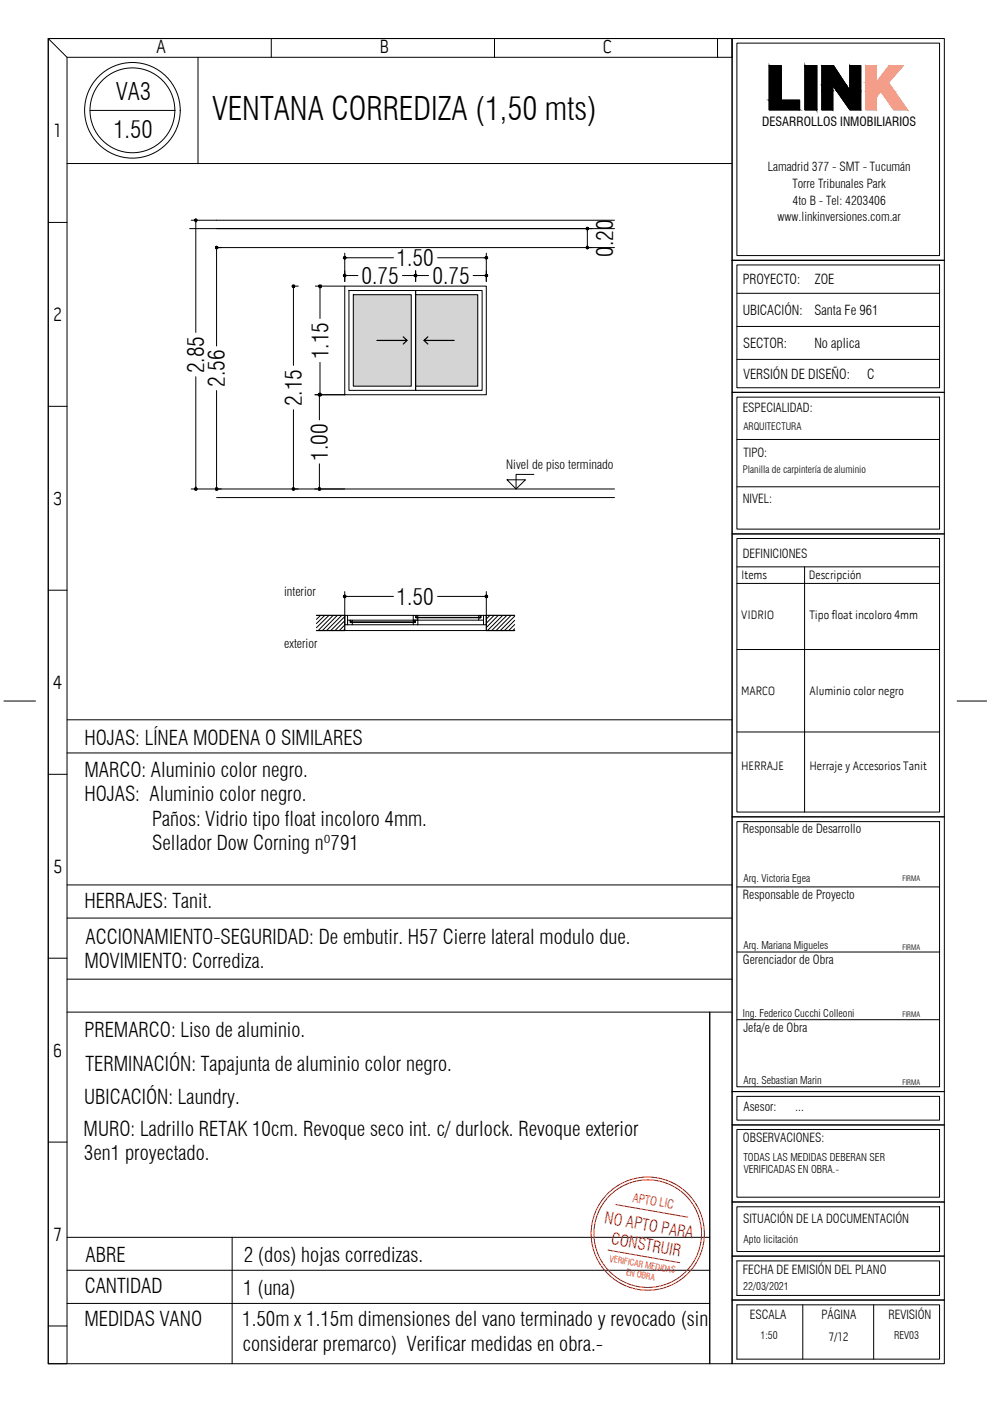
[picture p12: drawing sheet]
<svg xmlns="http://www.w3.org/2000/svg" width="210mm" height="297mm" viewBox="0 0 210 297" stroke-linecap="round" stroke-linejoin="round" font-family="sans-serif">
<g fill="none" stroke="#000" stroke-width=".21">
<path d="M10.2 8.2v280.9h4v-277M10.2 8.2h145v280.9h-145zM10.2 8.2h145v3.9h-141zM42 12.1v22.6M57.5 8.2v3.9M104.8 8.2v3.9M152.1 8.2v3.9M155.2 8.2h45v280.9h-45zM156.2 9.1h43v45.1h-43zM14.2 34.7h141M10.2 47.2h4M155.2 55.2h45"/>
<path d="M156.2 56.2h43v26h-43zM200.2 55.2h-45h45M156.2 76.2h43M156.2 69.2h43M156.2 62.2h43M10.2 86.1h4M155.2 83.2h45M156.2 84.2h43v28h-43zM156.2 93.2h43M155.2 113.2h45M156.2 114.2h43v58h-43zM156.2 103.2h43"/>
<path d="M10.2 125.1h4M156.2 120.2h43M156.2 137.7h43M156.2 123.7h43M170.6 120.2v52M.8 148.6h6.7M14.2 152.6h141M14.2 159.6h141M156.2 155.2h43M202.9 148.6h6.3M10.2 164.2h4M155.2 173.2h45"/>
<path d="M156.2 174.2h43v56.2h-43zM14.2 187.6h141M14.2 194.6h141M156.2 188h43M10.2 203.2h4M14.2 207.6h141M14.2 214.6h141M150.5 214.6v74.5M156.2 201.8h43M156.2 216.2h43M155.2 238.5h45M155.2 231.4h45"/>
<path d="M156.2 239.5h43v14.3h-43zM156.2 232.5h43v5h-43zM10.2 242.1h4M155.2 254.8h45M156.2 255.9h43v9.4h-43zM14.2 262.3h136.3M14.2 269.3h136.3M14.2 276.4h136.3M49.2 262.3v26.8M155.2 266.3h45M155.2 275.6h45M156.2 267.3h43v7.4h-43z"/>
<path d="M156.2 276.6h43v11.6h-43zM170.2 276.6v11.6M185.2 276.6v11.6M10.2 281.1h4"/>
</g>
<!-- layer: LINK MARCA -->
<g fill="#f49a7c" stroke="#f49a7c" stroke-width=".21">
<path d="M188.5 13.9l-.1 3.5 3.1-3.5zM188.5 13.9l-.1 3.5h-2.6z"/>
<path d="M183.6 13.9l2.2 3.5v-3.5zM183.6 13.9l2.2 3.5h-2.2z"/>
<path d="M183.6 17.4h4.8zM183.6 17.4l4.8 .1z"/>
<path d="M183.6 17.5l6.1 1.9-1.3-1.9zM183.6 17.5l6.1 1.9h-6.1z"/>
<path d="M183.6 19.4l2.2 1.1 1-1.1zM183.6 19.4l2.2 1.1h-2.2z"/>
<path d="M186.8 19.4l5.6 3.9-2.7-3.9zM186.8 19.4l5.6 3.9h-2.9z"/>
<path d="M183.6 20.5l2.2 2.8v-2.8zM183.6 20.5l2.2 2.8h-2.2z"/>
</g>
<path d="M183.6 13.9h2.2v3.5l2.7-3.5h3l-3.1 3.6 4 5.8h-2.9l-2.7-3.9-1 1.1v2.8h-2.2z" fill="none" stroke="#f49a7c" stroke-width=".21"/>
<path d="M163.1 13.9h2.5v7.4h3.9v2h-6.4zM170.7 13.9h2.5v9.4h-2.5zM174.3 13.9h2.4l3.5 5.3v-5.3h2.3v9.4h-2.3l-3.6-5.2v5.2h-2.3z" fill="none" stroke="#000" stroke-width=".21"/>
<g fill="#000" stroke="#000" stroke-width=".21">
<path d="M163.1 13.9l2.5 7.4v-7.4zM163.1 13.9l2.5 7.4h-2.5z"/>
<path d="M170.7 13.9l2.5 9.4v-9.4zM170.7 13.9l2.5 9.4h-2.5z"/>
<path d="M174.3 18.1l2.3 1.1v-1.1zM174.3 18.1l2.3 1.1h-2.3z"/>
<path d="M174.3 19.2l2.3 4.1v-4.1zM174.3 19.2l2.3 4.1h-2.3z"/>
<path d="M174.3 13.9l5.1 4.2-2.7-4.2zM174.3 13.9l5.1 4.2h-5.1z"/>
<path d="M176.6 18.1l3.6 1.1-.8-1.1zM176.6 18.1l3.6 1.1h-2.8z"/>
<path d="M180.2 13.9l2.3 5.3v-5.3zM180.2 13.9l2.3 5.3h-2.3z"/>
<path d="M177.4 19.2l5.1 4.1v-4.1zM177.4 19.2l5.1 4.1h-2.3z"/>
<path d="M163.1 21.3l6.4 2v-2zM163.1 21.3l6.4 2h-6.4z"/>
</g>
<!-- layer: A-CARPINTERIAS -->
<g fill="none" stroke="#000" stroke-width=".21">
<path d="M40.2 48.5h90.1M45.9 52.5h84.4M45.9 46.7h84.4M73.1 60.7h30v23h-30zM74 61.6h14.1v21.2h-14.1zM74.9 62.5h12.3v19.4h-12.3zM88.1 61.6h14.1v21.2h-14.1zM88.1 62.5h13.2v19.4h-13.2zM45.9 105.5h84.4M45.9 103.7h84.4M68 130.5l-.9 .8M68.9 130.5l-1.8 1.7"/>
<path d="M69.8 130.5l-2.7 2.6M70.6 130.5l-3.1 3.2M71.5 130.5l-3.1 3.2M72.5 130.5l-3.3 3.2M73.1 130.7l-3 3M73.1 131.6l-2.1 2.1M73.1 132.5l-1.1 1.2M73.1 133.4l-.3 .3M103.9 130.5l-.8 .7M104.8 130.5l-1.7 1.6M105.6 130.5l-2.5 2.6M106.6 130.5l-3.2 3.2"/>
<path d="M107.5 130.5l-3.2 3.2M108.4 130.5l-3.2 3.2M109.1 130.6l-3 3.1M109.1 131.5l-2.1 2.2M109.1 132.4l-1.2 1.3M109.1 133.3l-.4 .4"/>
</g>
<!-- layer: COTAS -->
<g fill="none" stroke="#000" stroke-width=".21">
<path d="M40.5 46.7h5.4M41.5 47.2v23.3M45.9 52.5h1M45.9 53v20.4M73.1 53.7v6M73.6 54.7h9.8M73.6 58.4h2.3M85.3 58.4h2.3M88.1 57.4v2.3M88.6 58.4h2.3M92.8 54.7h9.8M100.3 58.4h2.3"/>
<path d="M103.1 53.7v6M124.5 52.5h1M124.5 48.5h1M124.5 49v3M41.5 79.9v23.3M62.2 60.7h1M62.2 61.2v16.3M66.9 60.7h6.2M67.8 61.2v6.3M67.8 76.8v6.4M45.9 82.8v20.4M62.2 86.9v16.3"/>
<path d="M66.7 83.7h6.4M67.7 84.2v4.8M67.7 98.3v4.9M40.5 103.7h6.4M62.2 103.7h1M66.7 103.7h6.4M73.1 125.4v5.1M73.6 126.4h9.8M92.8 126.4h9.8M103.1 125.4v5.1"/>
</g>
<!-- layer: 0 -->
<g fill="#000" stroke="#000" stroke-width=".21">
<path d="M41.3 46.9h.2v-.2zM41.5 46.7l.2 .2h-.2zM41.5 46.7l.2 .2 .1-.2z"/>
<path d="M41.3 46.5l.2 .2v-.3zM41.3 46.5l.2 .2h-.2zM41.3 46.7v.2l.2-.2z"/>
<path d="M41.7 46.5l-.2 .2h.3zM41.5 46.4l.2 .1-.2 .2z"/>
<path d="M45.7 52.7h.2v-.2zM45.9 52.5l.2 .2h-.2zM45.9 52.5l.2 .2 .1-.2z"/>
<path d="M45.7 52.3l.2 .2v-.3zM45.7 52.3l.2 .2h-.2zM45.7 52.5v.2l.2-.2z"/>
<path d="M45.9 52.5h.3l-.1-.2zM45.9 52.2l.2 .1-.2 .2z"/>
<path d="M72.8 54.7l.1 .1 .2-.1zM72.9 54.8l.2-.1v.2zM73.1 54.7v.2l.2-.1z"/>
<path d="M72.8 58.4l.1 .2 .2-.2zM72.9 58.6l.2-.2v.3zM73.1 58.4v.3l.2-.1z"/>
<path d="M72.9 54.5l.2 .2v-.3zM72.9 54.5l.2 .2h-.3z"/>
<path d="M72.9 58.3l.2 .1v-.2zM72.9 58.3l.2 .1h-.3z"/>
<path d="M73.1 54.7l.2 .1v-.1zM73.1 54.7l.2-.2v.2zM73.1 54.4v.3l.2-.2z"/>
<path d="M73.1 58.4l.2 .2v-.2zM73.1 58.4l.2-.1v.1zM73.1 58.2v.2l.2-.1z"/>
<path d="M87.9 58.4v.2l.2-.2zM87.9 58.6l.2-.2v.3zM88.1 58.4v.3l.2-.1z"/>
<path d="M87.9 58.3v.1h.2zM87.9 58.4h.2l-.2 .2zM87.9 58.6l.2 .1v-.3z"/>
<path d="M88.1 58.4v.3l.2-.1zM88.1 58.4h.2v.2z"/>
<path d="M87.9 58.3l.2 .1v-.2zM87.9 58.3l.2 .1h-.2z"/>
<path d="M88.1 58.4l.2 .2v-.2zM88.1 58.4l.2-.1v.1zM88.1 58.2v.2l.2-.1z"/>
<path d="M88.3 58.3l-.2 .1h.2zM88.1 58.2l.2 .1-.2 .1zM87.9 58.3l.2 .1v-.2z"/>
<path d="M102.9 54.5v.2h.2zM102.9 54.7h.2l-.2 .1zM103.1 54.7l-.2 .1 .2 .1z"/>
<path d="M102.9 58.3v.1h.2zM102.9 58.4h.2l-.2 .2zM103.1 58.4l-.2 .2 .2 .1z"/>
<path d="M103.1 54.7v.2l.2-.1zM103.1 54.7h.3l-.1 .1z"/>
<path d="M103.1 58.4v.3l.2-.1zM103.1 58.4h.3l-.1 .2z"/>
<path d="M103.3 54.5l-.2 .2h.3zM103.1 54.4l.2 .1-.2 .2zM102.9 54.5l.2 .2v-.3z"/>
<path d="M103.3 58.3l-.2 .1h.3zM103.1 58.2l.2 .1-.2 .1zM102.9 58.3l.2 .1v-.2z"/>
<path d="M124.3 52.5l.1 .2 .1-.2zM124.4 52.7l.1-.2v.2z"/>
<path d="M124.4 48.6l.1 .1v-.2zM124.5 48.5l.2 .1-.2 .1zM124.5 48.5l.2 .1 .1-.1z"/>
<path d="M124.5 52.5v.2h.2zM124.5 52.5h.3l-.1 .2zM124.5 52.5h.3l-.1-.2z"/>
<path d="M124.4 48.3l.1 .2v-.3zM124.4 48.3l.1 .2h-.2zM124.3 48.5l.1 .1 .1-.1z"/>
<path d="M124.5 52.2v.3l.2-.2zM124.4 52.3l.1-.1v.3zM124.4 52.3l-.1 .2h.2z"/>
<path d="M124.7 48.3l-.2 .2h.3zM124.5 48.2l.2 .1-.2 .2z"/>
<path d="M62.2 60.7l-.2 .2h.2zM62.2 60.7l.2 .2h-.2zM62.2 60.7l.2 .2 .1-.2z"/>
<path d="M62 60.5l.2 .2v-.2zM62 60.5l.2 .2h-.2zM62 60.7v.2l.2-.2z"/>
<path d="M62.4 60.5l-.2 .2h.3zM62.2 60.5h.2l-.2 .2z"/>
<path d="M67.8 60.7l-.1 .2h.1zM67.8 60.7l.3 .2h-.3zM67.8 60.7l.3 .2v-.2z"/>
<path d="M67.7 60.5l.1 .2v-.2zM67.7 60.5l.1 .2h-.2zM67.6 60.7l.1 .2 .1-.2z"/>
<path d="M67.8 60.7h.3v-.2zM67.8 60.5h.3l-.3 .2z"/>
<path d="M67.5 83.9h.2v-.2zM67.7 83.7l.2 .2h-.2zM67.7 83.7l.2 .2 .1-.2z"/>
<path d="M67.6 83.7l.1 .2 .1-.2zM67.7 83.9l.1-.2v.2z"/>
<path d="M67.5 83.5l.2 .2v-.3zM67.5 83.5l.2 .2h-.2zM67.5 83.7v.2l.2-.2z"/>
<path d="M67.8 83.7v.2h.3zM67.8 83.7h.3v.2zM67.8 83.7h.3v-.2z"/>
<path d="M67.7 83.7h.3l-.1-.2zM67.7 83.4l.2 .1-.2 .2z"/>
<path d="M67.8 83.4v.3l.3-.2zM67.7 83.5l.1-.1v.3zM67.7 83.5l-.1 .2h.2z"/>
<path d="M41.3 103.7v.1l.2-.1zM41.3 103.8l.2-.1v.2z"/>
<path d="M41.5 103.7v.2l.2-.1zM41.5 103.7h.3l-.1 .1zM41.5 103.7h.3l-.1-.2z"/>
<path d="M41.5 103.4v.3l.2-.2zM41.3 103.5l.2-.1v.3zM41.3 103.5v.2h.2z"/>
<path d="M45.7 103.7v.1l.2-.1zM45.7 103.8l.2-.1v.2z"/>
<path d="M45.9 103.7v.2l.2-.1zM45.9 103.7h.3l-.1 .1zM45.9 103.7h.3l-.1-.2z"/>
<path d="M45.9 103.4v.3l.2-.2zM45.7 103.5l.2-.1v.3zM45.7 103.5v.2h.2z"/>
<path d="M62 103.7v.1l.2-.1zM62 103.8l.2-.1v.2z"/>
<path d="M62.2 103.7v.2l.2-.1zM62.2 103.7h.3l-.1 .1zM62.2 103.7h.3l-.1-.2z"/>
<path d="M62.2 103.4v.3l.2-.2zM62 103.5l.2-.1v.3zM62 103.5v.2h.2z"/>
<path d="M67.5 103.7v.1l.2-.1zM67.5 103.8l.2-.1v.2z"/>
<path d="M67.7 103.7v.2l.2-.1zM67.7 103.7h.3l-.1 .1zM67.7 103.7h.3l-.1-.2z"/>
<path d="M67.7 103.4v.3l.2-.2zM67.5 103.5l.2-.1v.3zM67.5 103.5v.2h.2z"/>
<path d="M72.8 126.4l.1 .2 .2-.2zM72.9 126.6l.2-.2v.3zM73.1 126.4v.3l.2-.1z"/>
<path d="M72.9 126.3l.2 .1v-.2zM72.9 126.3l.2 .1h-.3z"/>
<path d="M73.1 126.4l.2 .2v-.2zM73.1 126.4l.2-.1v.1zM73.1 126.2v.2l.2-.1z"/>
<path d="M102.9 126.3v.1h.2zM102.9 126.4h.2l-.2 .2zM103.1 126.4l-.2 .2 .2 .1z"/>
<path d="M103.1 126.4v.3l.2-.1zM103.1 126.4h.3l-.1 .2z"/>
<path d="M103.3 126.3l-.2 .1h.3zM103.1 126.2l.2 .1-.2 .1zM102.9 126.3l.2 .1v-.2z"/>
</g>
<g fill="none" stroke="#000" stroke-width=".21">
<path d="M41.5 46.9v.3M45.9 52.7v.3M73.3 54.7h.3M73.3 58.4h.3M87.6 58.4h.3M88.3 58.4h.3M102.6 54.7h.3M102.6 58.4h.3M124.5 48.7v.3M124.5 52v.2M62.2 60.9v.3M67.8 60.9v.3"/>
<path d="M67.7 83.9v.3M67.8 83.2v.2M41.5 103.2v.2M45.9 103.2v.2M62.2 103.2v.2M67.7 103.2v.2M73.3 126.4h.3M102.6 126.4h.3"/>
</g>
<!-- layer: 1 - MURO CORTE -->
<path d="M85.5 71.4l.8 .8h-6.4M86.3 72.2l-.8 .7M89.9 72.2l.8 .7M90.7 71.4l-.8 .8h6.4M67.1 130.5h6v3.2h-6M109.1 130.5h-6v3.2h6" fill="none" stroke="#000" stroke-width=".25"/>
<!-- layer: 6 - PISOS GRAL -->
<path d="M73.1 133.7h30M73.7 130.5h13.9M74.7 131.5h12.9M74.7 132.5h12.9M88.6 130.5h12.9M88.6 131.5h12.9M88.6 132.5h13.9" fill="none" stroke="#000" stroke-width=".21"/>
<path d="M73.1 130.5h.6v2h-.6zM73.7 131.5h.5v.5h.5v.5h-1zM74.3 131.5h.4v.4h-.4zM74.3 131.9l13.7 .1zM87.6 130.5h.5v.5h.5v.5h-1zM87.6 131.5h.4v.4h-.4zM88.1 131.5h.5v1h-1v-.5h.5zM88.2 130.5h.4v.4h-.4zM88.2 130.9l13.7 .1zM101.5 130.5h.4v.4h-.4zM102 130.5h.5v1h-1v-.5h.5zM102.5 130.5h.6v2h-.6z" fill="none" stroke="#000" stroke-width=".21"/>
<!-- layer: A-MOBILIARIO -->
<g fill="#d4d4d4" stroke="#d4d4d4" stroke-width=".21">
<path d="M88.1 62.5l13.2 19.4v-19.4zM88.1 62.5l13.2 19.4h-13.2z"/>
<path d="M74.9 62.5l12.3 19.4v-19.4zM74.9 62.5l12.3 19.4h-12.3z"/>
</g>
<!-- layer: Nomenclatura Carp. aluminio -->
<g fill="none" stroke="#e60000" stroke-width=".21">
<path d="M130.6 255.4l15.2 2.7M128.9 265l15.2 2.7"/>
<circle cx="137.3" cy="261.6" r="12"/>
<circle cx="137.3" cy="261.6" r="11.4"/>
</g>
<!-- layer: TEXTOS -->
<g fill="none" stroke="#000" stroke-width=".21">
<path d="M19.1 23.4h18M107.5 101.7h3.9l-2 2zM113.2 100.6h-3.8v3.1"/>
<circle cx="28.1" cy="23.4" r="9"/>
<circle cx="28.1" cy="23.4" r="10.1"/>
</g>
<text font-size="6.8" x="45" y="25.4">VENTANA CORREDIZA (1,50 mts)</text>
<g font-size="5.1">
<text x="24.6" y="21.3">VA3</text>
<text x="24" y="29.2">1.50</text>
</g>
<g font-size="4.8">
<text x="84.1" y="56.4">1.50</text>
<text x="130" y="54.4" transform="rotate(-90 130 54.4)">0.20</text>
<text x="76.7" y="60.2">0.75</text>
<text x="91.7" y="60.2">0.75</text>
<text x="69.6" y="76.2" transform="rotate(-90 69.6 76.2)">1.15</text>
<text x="43.3" y="79.1" transform="rotate(-90 43.3 79.1)">2.85</text>
<text x="47.7" y="82" transform="rotate(-90 47.7 82)">2.56</text>
<text x="64" y="86.1" transform="rotate(-90 64 86.1)">2.15</text>
<text x="69.5" y="97.7" transform="rotate(-90 69.5 97.7)">1.00</text>
<text x="84.1" y="128.2">1.50</text>
</g>
<g font-size="4.3">
<text x="17.9" y="158">HOJAS: LÍNEA MODENA O SIMILARES</text>
<text x="17.9" y="164.7">MARCO: Aluminio color negro.</text>
<text x="17.9" y="169.9">HOJAS: Aluminio color negro.</text>
<text x="32.3" y="175.1">Paños: Vidrio tipo float incoloro 4mm.</text>
<text x="32.3" y="180.3">Sellador Dow Corning nº791</text>
<text x="17.9" y="192.5">HERRAJES: Tanit.</text>
<text x="18.1" y="200.1">ACCIONAMIENTO-SEGURIDAD: De embutir. H57 Cierre lateral modulo due.</text>
<text x="17.9" y="205.3">MOVIMIENTO: Corrediza.</text>
<text x="17.9" y="220">PREMARCO: Liso de aluminio.</text>
<text x="18.1" y="227.1">TERMINACIÓN: Tapajunta de aluminio color negro.</text>
<text x="17.9" y="234">UBICACIÓN: Laundry.</text>
<text x="17.7" y="240.8">MURO: Ladrillo RETAK 10cm. Revoque seco int. c/ durlock. Revoque exterior</text>
<text x="17.8" y="246">3en1 proyectado.</text>
<text x="18.1" y="267.6">ABRE</text>
<text x="51.7" y="267.6">2 (dos) hojas corredizas.</text>
<text x="18" y="274.2">CANTIDAD</text>
<text x="51.6" y="274.6">1 (una)</text>
<text x="17.9" y="281.2">MEDIDAS VANO</text>
<text x="51.4" y="281.2">1.50m x 1.15m dimensiones del vano terminado y revocado (sin</text>
<text x="51.4" y="286.4">considerar premarco) Verificar medidas en obra.-</text>
</g>
<g font-size="4.1">
<text x="33.1" y="11.3">A</text>
<text x="80.5" y="11.3">B</text>
<text x="127.8" y="11.3">C</text>
<text x="11.4" y="29">1</text>
<text x="11.3" y="68.1">2</text>
<text x="11.2" y="107.1">3</text>
<text x="11.3" y="146">4</text>
<text x="11.2" y="185">5</text>
<text x="11.2" y="224">6</text>
<text x="11.5" y="263.1">7</text>
</g>
<g font-size="3.4" fill="#e60000">
<text x="128" y="259.4" transform="rotate(10 128 259.4)">NO APTO PARA</text>
<text x="129.4" y="263.8" transform="rotate(10 129.4 263.8)">CONSTRUIR</text>
</g>
<g font-size="2.9">
<text x="157.5" y="60.2">PROYECTO:</text>
<text x="172.8" y="60.2">ZOE</text>
<text x="157.5" y="66.8">UBICACIÓN:</text>
<text x="172.7" y="66.8">Santa Fe 961</text>
<text x="157.6" y="73.7">SECTOR:</text>
<text x="172.7" y="73.7">No aplica</text>
<text x="157.6" y="80.3">VERSIÓN DE DISEÑO:</text>
<text x="183.8" y="80.3">C</text>
</g>
<g font-size="2.7">
<text x="161.6" y="26.8">DESARROLLOS INMOBILIARIOS</text>
<text x="107.3" y="99.5">Nivel de piso terminado</text>
<text x="60.2" y="126.3">interior</text>
<text x="60.3" y="137.4">exterior</text>
</g>
<g font-size="2.6">
<text x="162.8" y="36.2">Lamadrid 377 - SMT - Tucumán</text>
<text x="168" y="39.8">Torre Tribunales Park</text>
<text x="164.9" y="46.8">www.linkinversiones.com.ar</text>
<text x="168" y="43.6">4to B - Tel: 4203406</text>
<text x="157.5" y="87.4">ESPECIALIDAD:</text>
<text x="157.6" y="96.9">TIPO:</text>
<text x="157.5" y="106.6">NIVEL:</text>
<text x="157.5" y="118.2">DEFINICIONES</text>
<text x="157.1" y="122.8">Items</text>
<text x="171.5" y="122.8">Descripción</text>
<text x="157.1" y="131.2">VIDRIO</text>
<text x="171.6" y="131.2">Tipo float incoloro 4mm</text>
<text x="157.1" y="147.4">MARCO</text>
<text x="171.6" y="147.4">Aluminio color negro</text>
<text x="157.1" y="163.2">HERRAJE</text>
<text x="171.6" y="163.2">Herraje y Accesorios Tanit</text>
<text x="157.5" y="176.7">Responsable de Desarrollo</text>
<text x="157.5" y="190.6">Responsable de Proyecto</text>
<text x="157.5" y="204.5">Gerenciador de Obra</text>
<text x="157.6" y="218.8">Jefa/e de Obra</text>
<text x="157.6" y="235.5">Asesor:</text>
<text x="168.6" y="235.5">...</text>
<text x="157.5" y="242.2">OBSERVACIONES:</text>
<text x="157.6" y="259.3">SITUACIÓN DE LA DOCUMENTACIÓN</text>
<text x="157.5" y="270.1">FECHA DE EMISIÓN DEL PLANO</text>
<text x="159" y="279.7">ESCALA</text>
<text x="174.1" y="279.7">PÁGINA</text>
<text x="188.4" y="279.7">REVISIÓN</text>
<text x="175.8" y="284.2">7/12</text>
</g>
<text font-size="2.6" fill="#e60000" x="134" y="254.8" transform="rotate(10 134 254.8)">APTO LIC</text>
<g font-size="2.3">
<text x="157.6" y="263.5">Apto licitación</text>
<text x="157.6" y="273.6">22/03/2021</text>
</g>
<g font-size="2.2">
<text x="157.6" y="186.9">Arq. Victoria Egea</text>
<text x="157.6" y="201.2">Arq. Mariana Migueles</text>
<text x="157.5" y="215.5">Ing. Federico Cucchi Colleoni</text>
<text x="157.6" y="229.9">Arq. Sebastian Marin</text>
<text x="157.6" y="246.1">TODAS LAS MEDIDAS DEBERAN SER</text>
<text x="157.7" y="248.8">VERIFICADAS EN OBRA.-</text>
<text x="161.2" y="283.8">1:50</text>
<text x="189.6" y="283.8">REV03</text>
</g>
<g font-size="2.1">
<text x="157.6" y="91.2">ARQUITECTURA</text>
<text x="157.5" y="100.2">Planilla de carpintería de aluminio</text>
</g>
<g font-size="1.9" fill="#e60000">
<text x="129.2" y="267.5" transform="rotate(10 129.2 267.5)">VERIFICAR MEDIDAS</text>
<text x="132.7" y="270.4" transform="rotate(10 132.7 270.4)">EN OBRA</text>
</g>
<g font-size="1.6">
<text x="191.3" y="186.8">FIRMA</text>
<text x="191.3" y="201.3">FIRMA</text>
<text x="191.3" y="215.7">FIRMA</text>
<text x="191.3" y="230">FIRMA</text>
</g>
</svg>
